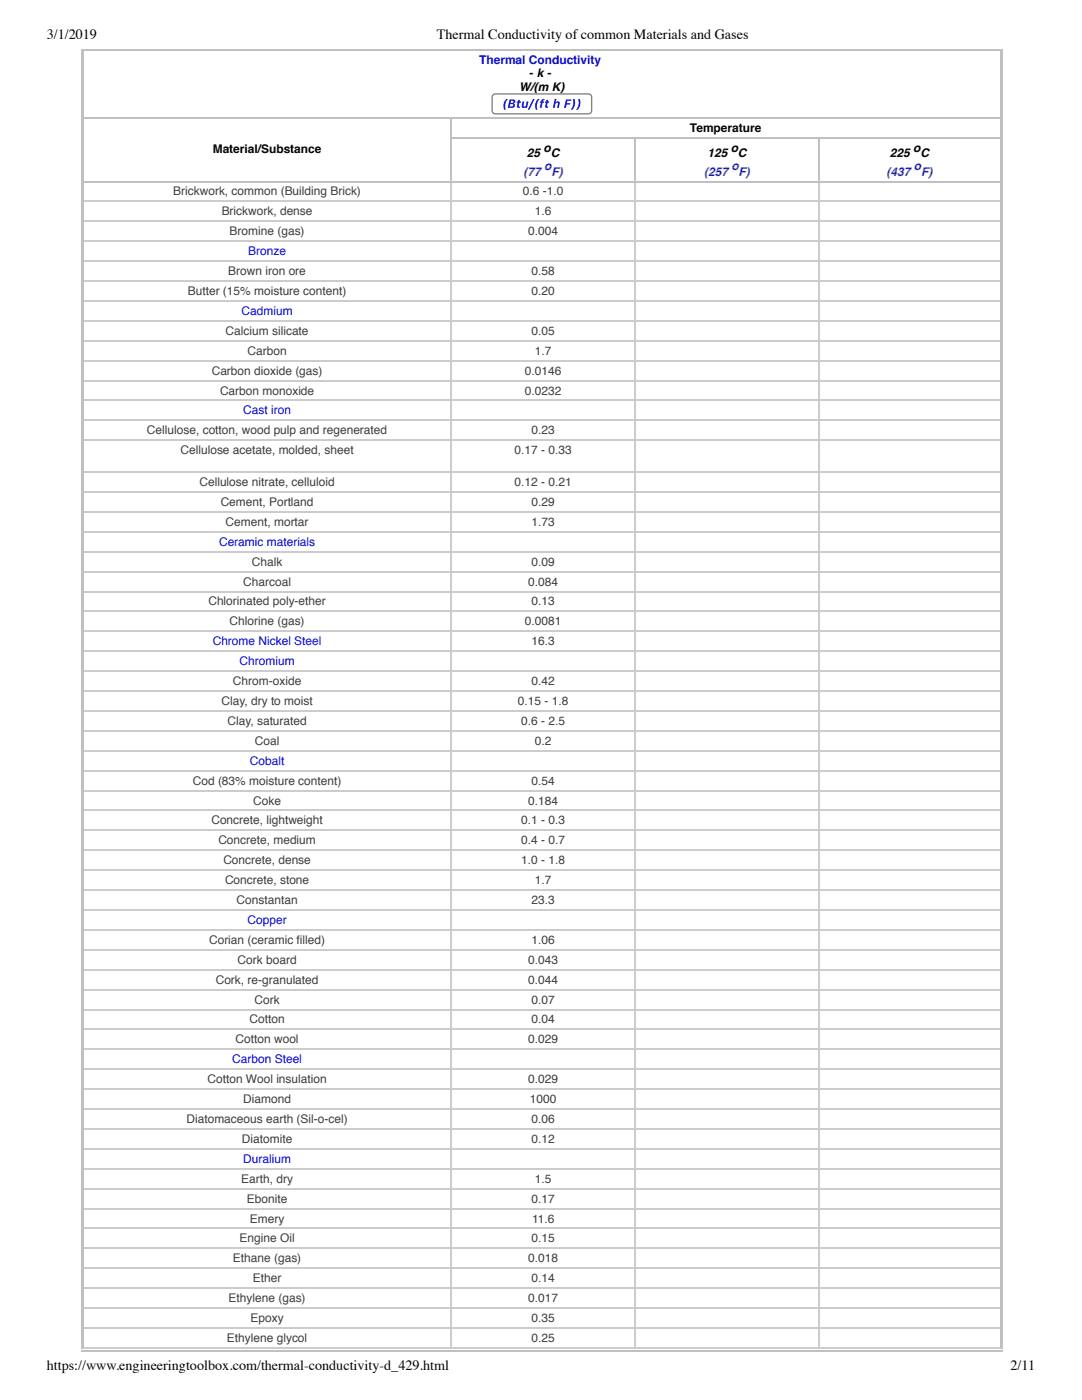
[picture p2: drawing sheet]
<svg xmlns="http://www.w3.org/2000/svg" width="216mm" height="279mm" viewBox="0 0 216 279" stroke-linecap="round" stroke-linejoin="round" font-family="sans-serif">
<path d="M163.2 269h36.3" fill="none" stroke="#ccc" stroke-width=".26"/>
<path d="M199.5 264.9h.5v4.2h-.5z" fill="#c0c0c0"/>
<path d="M16.8 269h146.7M126.8 264.9v4.2M163.3 264.9v4.2" fill="none" stroke="#ccc" stroke-width=".26"/>
<path d="M16.2 264.9h.6v4.2h-.6z" fill="#c0c0c0"/>
<path d="M90 264.9v4.2M163.2 265h36.3" fill="none" stroke="#ccc" stroke-width=".26"/>
<path d="M199.5 260.9h.5v4.3h-.5z" fill="#c0c0c0"/>
<path d="M16.8 265h146.7M126.8 260.9v4.3M163.3 260.9v4.3" fill="none" stroke="#ccc" stroke-width=".26"/>
<path d="M16.2 260.9h.6v4.3h-.6z" fill="#c0c0c0"/>
<path d="M90 260.9v4.3M163.2 261.1h36.3" fill="none" stroke="#ccc" stroke-width=".26"/>
<path d="M199.5 257h.5v4.2h-.5z" fill="#c0c0c0"/>
<path d="M126.8 257v4.2M163.3 257v4.2M16.8 261.1h146.7" fill="none" stroke="#ccc" stroke-width=".26"/>
<path d="M16.2 257h.6v4.2h-.6z" fill="#c0c0c0"/>
<path d="M90 257v4.2M163.2 257.1h36.3" fill="none" stroke="#ccc" stroke-width=".26"/>
<path d="M199.5 253h.5v4.2h-.5z" fill="#c0c0c0"/>
<path d="M16.8 257.1h146.7M126.8 253v4.2M163.3 253v4.2" fill="none" stroke="#ccc" stroke-width=".26"/>
<path d="M16.2 253h.6v4.2h-.6z" fill="#c0c0c0"/>
<path d="M90 253v4.2M163.2 253.1h36.3" fill="none" stroke="#ccc" stroke-width=".26"/>
<path d="M199.5 249h.5v4.2h-.5z" fill="#c0c0c0"/>
<path d="M16.8 253.1h146.7M126.8 249v4.2M163.3 249v4.2" fill="none" stroke="#ccc" stroke-width=".26"/>
<path d="M16.2 249h.6v4.2h-.6z" fill="#c0c0c0"/>
<path d="M90 249v4.2M163.2 249.1h36.3" fill="none" stroke="#ccc" stroke-width=".26"/>
<path d="M199.5 245h.5v4.3h-.5z" fill="#c0c0c0"/>
<path d="M16.8 249.1h146.7M126.8 245v4.3M163.3 245v4.3" fill="none" stroke="#ccc" stroke-width=".26"/>
<path d="M16.2 245h.6v4.3h-.6z" fill="#c0c0c0"/>
<path d="M90 245v4.3M163.2 245.2h36.3" fill="none" stroke="#ccc" stroke-width=".26"/>
<path d="M199.5 241.1h.5v4.2h-.5z" fill="#c0c0c0"/>
<path d="M16.8 245.2h146.7M126.8 241.1v4.2M163.3 241.1v4.2" fill="none" stroke="#ccc" stroke-width=".26"/>
<path d="M16.2 241.1h.6v4.2h-.6z" fill="#c0c0c0"/>
<path d="M90 241.1v4.2M163.2 241.2h36.3" fill="none" stroke="#ccc" stroke-width=".26"/>
<path d="M199.5 237.1h.5v4.2h-.5z" fill="#c0c0c0"/>
<path d="M126.8 237.1v4.2M163.3 237.1v4.2M16.8 241.2h146.7" fill="none" stroke="#ccc" stroke-width=".26"/>
<path d="M16.2 237.1h.6v4.2h-.6z" fill="#c0c0c0"/>
<path d="M90 237.1v4.2M163.2 237.2h36.3" fill="none" stroke="#ccc" stroke-width=".26"/>
<path d="M199.5 233.1h.5v4.3h-.5z" fill="#c0c0c0"/>
<path d="M16.8 237.2h146.7M126.8 233.1v4.3M163.3 233.1v4.3" fill="none" stroke="#ccc" stroke-width=".26"/>
<path d="M16.2 233.1h.6v4.3h-.6z" fill="#c0c0c0"/>
<path d="M90 233.1v4.3M163.2 233.3h36.3" fill="none" stroke="#ccc" stroke-width=".26"/>
<path d="M199.5 229.1h.5v4.3h-.5z" fill="#c0c0c0"/>
<path d="M16.8 233.3h146.7M126.8 229.1v4.3M163.3 229.1v4.3" fill="none" stroke="#ccc" stroke-width=".26"/>
<path d="M16.2 229.1h.6v4.3h-.6z" fill="#c0c0c0"/>
<path d="M90 229.1v4.3M163.2 229.3h36.3" fill="none" stroke="#ccc" stroke-width=".26"/>
<path d="M199.5 225.2h.5v4.2h-.5z" fill="#c0c0c0"/>
<path d="M16.8 229.3h146.7M126.8 225.2v4.2M163.3 225.2v4.2" fill="none" stroke="#ccc" stroke-width=".26"/>
<path d="M16.2 225.2h.6v4.2h-.6z" fill="#c0c0c0"/>
<path d="M90 225.2v4.2M163.2 225.3h36.3" fill="none" stroke="#ccc" stroke-width=".26"/>
<path d="M199.5 221.2h.5v4.2h-.5z" fill="#c0c0c0"/>
<path d="M16.8 225.3h146.7M126.8 221.2v4.2M163.3 221.2v4.2" fill="none" stroke="#ccc" stroke-width=".26"/>
<path d="M16.2 221.2h.6v4.2h-.6z" fill="#c0c0c0"/>
<path d="M90 221.2v4.2M163.2 221.3h36.3" fill="none" stroke="#ccc" stroke-width=".26"/>
<path d="M199.5 217.2h.5v4.3h-.5z" fill="#c0c0c0"/>
<path d="M126.8 217.2v4.3M163.3 217.2v4.3M16.8 221.3h146.7" fill="none" stroke="#ccc" stroke-width=".26"/>
<path d="M16.2 217.2h.6v4.3h-.6z" fill="#c0c0c0"/>
<path d="M90 217.2v4.3M163.2 217.4h36.3" fill="none" stroke="#ccc" stroke-width=".26"/>
<path d="M199.5 213.3h.5v4.2h-.5z" fill="#c0c0c0"/>
<path d="M16.8 217.4h146.7M126.8 213.3v4.2M163.3 213.3v4.2" fill="none" stroke="#ccc" stroke-width=".26"/>
<path d="M16.2 213.3h.6v4.2h-.6z" fill="#c0c0c0"/>
<path d="M90 213.3v4.2M163.2 213.4h36.3" fill="none" stroke="#ccc" stroke-width=".26"/>
<path d="M199.5 209.3h.5v4.2h-.5z" fill="#c0c0c0"/>
<path d="M16.8 213.4h146.7M126.8 209.3v4.2M163.3 209.3v4.2" fill="none" stroke="#ccc" stroke-width=".26"/>
<path d="M16.2 209.3h.6v4.2h-.6z" fill="#c0c0c0"/>
<path d="M90 209.3v4.2M163.2 209.4h36.3" fill="none" stroke="#ccc" stroke-width=".26"/>
<path d="M199.5 205.3h.5v4.3h-.5z" fill="#c0c0c0"/>
<path d="M16.8 209.4h146.7M126.8 205.3v4.3M163.3 205.3v4.3" fill="none" stroke="#ccc" stroke-width=".26"/>
<path d="M16.2 205.3h.6v4.3h-.6z" fill="#c0c0c0"/>
<path d="M90 205.3v4.3M163.2 205.4h36.3" fill="none" stroke="#ccc" stroke-width=".26"/>
<path d="M199.5 201.3h.5v4.3h-.5z" fill="#c0c0c0"/>
<path d="M16.8 205.4h146.7M126.8 201.3v4.3M163.3 201.3v4.3" fill="none" stroke="#ccc" stroke-width=".26"/>
<path d="M16.2 201.3h.6v4.3h-.6z" fill="#c0c0c0"/>
<path d="M90 201.3v4.3M163.2 201.5h36.3" fill="none" stroke="#ccc" stroke-width=".26"/>
<path d="M199.5 197.4h.5v4.2h-.5z" fill="#c0c0c0"/>
<path d="M126.8 197.4v4.2M163.3 197.4v4.2M16.8 201.5h146.7" fill="none" stroke="#ccc" stroke-width=".26"/>
<path d="M16.2 197.4h.6v4.2h-.6z" fill="#c0c0c0"/>
<path d="M90 197.4v4.2M163.2 197.5h36.3" fill="none" stroke="#ccc" stroke-width=".26"/>
<path d="M199.5 193.4h.5v4.2h-.5z" fill="#c0c0c0"/>
<path d="M16.8 197.5h146.7M126.8 193.4v4.2M163.3 193.4v4.2" fill="none" stroke="#ccc" stroke-width=".26"/>
<path d="M16.2 193.4h.6v4.2h-.6z" fill="#c0c0c0"/>
<path d="M90 193.4v4.2M163.2 193.5h36.3" fill="none" stroke="#ccc" stroke-width=".26"/>
<path d="M199.5 189.4h.5v4.3h-.5z" fill="#c0c0c0"/>
<path d="M16.8 193.5h146.7M126.8 189.4v4.3M163.3 189.4v4.3" fill="none" stroke="#ccc" stroke-width=".26"/>
<path d="M16.2 189.4h.6v4.3h-.6z" fill="#c0c0c0"/>
<path d="M90 189.4v4.3M163.2 189.6h36.3" fill="none" stroke="#ccc" stroke-width=".26"/>
<path d="M199.5 185.5h.5v4.2h-.5z" fill="#c0c0c0"/>
<path d="M16.8 189.6h146.7M126.8 185.5v4.2M163.3 185.5v4.2" fill="none" stroke="#ccc" stroke-width=".26"/>
<path d="M16.2 185.5h.6v4.2h-.6z" fill="#c0c0c0"/>
<path d="M90 185.5v4.2M163.2 185.6h36.3" fill="none" stroke="#ccc" stroke-width=".26"/>
<path d="M199.5 181.5h.5v4.2h-.5z" fill="#c0c0c0"/>
<path d="M16.8 185.6h146.7M126.8 181.5v4.2M163.3 181.5v4.2" fill="none" stroke="#ccc" stroke-width=".26"/>
<path d="M16.2 181.5h.6v4.2h-.6z" fill="#c0c0c0"/>
<path d="M90 181.5v4.2M163.2 181.6h36.3" fill="none" stroke="#ccc" stroke-width=".26"/>
<path d="M199.5 177.5h.5v4.2h-.5z" fill="#c0c0c0"/>
<path d="M126.8 177.5v4.2M163.3 177.5v4.2M16.8 181.6h146.7" fill="none" stroke="#ccc" stroke-width=".26"/>
<path d="M16.2 177.5h.6v4.2h-.6z" fill="#c0c0c0"/>
<path d="M90 177.5v4.2M163.2 177.6h36.3" fill="none" stroke="#ccc" stroke-width=".26"/>
<path d="M199.5 173.5h.5v4.3h-.5z" fill="#c0c0c0"/>
<path d="M16.8 177.6h146.7M126.8 173.5v4.3M163.3 173.5v4.3" fill="none" stroke="#ccc" stroke-width=".26"/>
<path d="M16.2 173.5h.6v4.3h-.6z" fill="#c0c0c0"/>
<path d="M90 173.5v4.3M163.2 173.7h36.3" fill="none" stroke="#ccc" stroke-width=".26"/>
<path d="M199.5 169.6h.5v4.2h-.5z" fill="#c0c0c0"/>
<path d="M16.8 173.7h146.7M126.8 169.6v4.2M163.3 169.6v4.2" fill="none" stroke="#ccc" stroke-width=".26"/>
<path d="M16.2 169.6h.6v4.2h-.6z" fill="#c0c0c0"/>
<path d="M90 169.6v4.2M163.2 169.7h36.3" fill="none" stroke="#ccc" stroke-width=".26"/>
<path d="M199.5 165.6h.5v4.2h-.5z" fill="#c0c0c0"/>
<path d="M16.8 169.7h146.7M126.8 165.6v4.2M163.3 165.6v4.2" fill="none" stroke="#ccc" stroke-width=".26"/>
<path d="M16.2 165.6h.6v4.2h-.6z" fill="#c0c0c0"/>
<path d="M90 165.6v4.2M163.2 165.7h36.3" fill="none" stroke="#ccc" stroke-width=".26"/>
<path d="M199.5 161.6h.5v4.3h-.5z" fill="#c0c0c0"/>
<path d="M16.8 165.7h146.7M126.8 161.6v4.3M163.3 161.6v4.3" fill="none" stroke="#ccc" stroke-width=".26"/>
<path d="M16.2 161.6h.6v4.3h-.6z" fill="#c0c0c0"/>
<path d="M90 161.6v4.3M163.2 161.8h36.3" fill="none" stroke="#ccc" stroke-width=".26"/>
<path d="M199.5 157.6h.5v4.3h-.5z" fill="#c0c0c0"/>
<path d="M126.8 157.6v4.3M163.3 157.6v4.3M16.8 161.8h146.7" fill="none" stroke="#ccc" stroke-width=".26"/>
<path d="M16.2 157.6h.6v4.3h-.6z" fill="#c0c0c0"/>
<path d="M90 157.6v4.3M163.2 157.8h36.3" fill="none" stroke="#ccc" stroke-width=".26"/>
<path d="M199.5 153.7h.5v4.2h-.5z" fill="#c0c0c0"/>
<path d="M16.8 157.8h146.7M126.8 153.7v4.2M163.3 153.7v4.2" fill="none" stroke="#ccc" stroke-width=".26"/>
<path d="M16.2 153.7h.6v4.2h-.6z" fill="#c0c0c0"/>
<path d="M90 153.7v4.2M163.2 153.8h36.3" fill="none" stroke="#ccc" stroke-width=".26"/>
<path d="M199.5 149.7h.5v4.2h-.5z" fill="#c0c0c0"/>
<path d="M16.8 153.8h146.7M126.8 149.7v4.2M163.3 149.7v4.2" fill="none" stroke="#ccc" stroke-width=".26"/>
<path d="M16.2 149.7h.6v4.2h-.6z" fill="#c0c0c0"/>
<path d="M90 149.7v4.2M163.2 149.8h36.3" fill="none" stroke="#ccc" stroke-width=".26"/>
<path d="M199.5 145.7h.5v4.3h-.5z" fill="#c0c0c0"/>
<path d="M16.8 149.8h146.7M126.8 145.7v4.3M163.3 145.7v4.3" fill="none" stroke="#ccc" stroke-width=".26"/>
<path d="M16.2 145.7h.6v4.3h-.6z" fill="#c0c0c0"/>
<path d="M90 145.7v4.3M163.2 145.9h36.3" fill="none" stroke="#ccc" stroke-width=".26"/>
<path d="M199.5 141.8h.5v4.2h-.5z" fill="#c0c0c0"/>
<path d="M16.8 145.9h146.7M126.8 141.8v4.2M163.3 141.8v4.2" fill="none" stroke="#ccc" stroke-width=".26"/>
<path d="M16.2 141.8h.6v4.2h-.6z" fill="#c0c0c0"/>
<path d="M90 141.8v4.2M163.2 141.9h36.3" fill="none" stroke="#ccc" stroke-width=".26"/>
<path d="M199.5 137.8h.5v4.2h-.5z" fill="#c0c0c0"/>
<path d="M126.8 137.8v4.2M163.3 137.8v4.2M16.8 141.9h146.7" fill="none" stroke="#ccc" stroke-width=".26"/>
<path d="M16.2 137.8h.6v4.2h-.6z" fill="#c0c0c0"/>
<path d="M90 137.8v4.2M163.2 137.9h36.3" fill="none" stroke="#ccc" stroke-width=".26"/>
<path d="M199.5 133.8h.5v4.3h-.5z" fill="#c0c0c0"/>
<path d="M16.8 137.9h146.7M126.8 133.8v4.3M163.3 133.8v4.3" fill="none" stroke="#ccc" stroke-width=".26"/>
<path d="M16.2 133.8h.6v4.3h-.6z" fill="#c0c0c0"/>
<path d="M90 133.8v4.3M163.2 133.9h36.3" fill="none" stroke="#ccc" stroke-width=".26"/>
<path d="M199.5 129.8h.5v4.3h-.5z" fill="#c0c0c0"/>
<path d="M16.8 133.9h146.7M126.8 129.8v4.3M163.3 129.8v4.3" fill="none" stroke="#ccc" stroke-width=".26"/>
<path d="M16.2 129.8h.6v4.3h-.6z" fill="#c0c0c0"/>
<path d="M90 129.8v4.3M163.2 130h36.3" fill="none" stroke="#ccc" stroke-width=".26"/>
<path d="M199.5 125.9h.5v4.2h-.5z" fill="#c0c0c0"/>
<path d="M16.8 130h146.7M126.8 125.9v4.2M163.3 125.9v4.2" fill="none" stroke="#ccc" stroke-width=".26"/>
<path d="M16.2 125.9h.6v4.2h-.6z" fill="#c0c0c0"/>
<path d="M90 125.9v4.2M163.2 126h36.3" fill="none" stroke="#ccc" stroke-width=".26"/>
<path d="M199.5 121.9h.5v4.2h-.5z" fill="#c0c0c0"/>
<path d="M16.8 126h146.7M126.8 121.9v4.2M163.3 121.9v4.2" fill="none" stroke="#ccc" stroke-width=".26"/>
<path d="M16.2 121.9h.6v4.2h-.6z" fill="#c0c0c0"/>
<path d="M90 121.9v4.2M163.2 122h36.3" fill="none" stroke="#ccc" stroke-width=".26"/>
<path d="M199.5 117.9h.5v4.3h-.5z" fill="#c0c0c0"/>
<path d="M126.8 117.9v4.3M163.3 117.9v4.3M16.8 122h146.7" fill="none" stroke="#ccc" stroke-width=".26"/>
<path d="M16.2 117.9h.6v4.3h-.6z" fill="#c0c0c0"/>
<path d="M90 117.9v4.3M163.2 118.1h36.3" fill="none" stroke="#ccc" stroke-width=".26"/>
<path d="M199.5 114h.5v4.2h-.5z" fill="#c0c0c0"/>
<path d="M16.8 118.1h146.7M126.8 114v4.2M163.3 114v4.2" fill="none" stroke="#ccc" stroke-width=".26"/>
<path d="M16.2 114h.6v4.2h-.6z" fill="#c0c0c0"/>
<path d="M90 114v4.2M163.2 114.1h36.3" fill="none" stroke="#ccc" stroke-width=".26"/>
<path d="M199.5 110h.5v4.2h-.5z" fill="#c0c0c0"/>
<path d="M16.8 114.1h146.7M126.8 110v4.2M163.3 110v4.2" fill="none" stroke="#ccc" stroke-width=".26"/>
<path d="M16.2 110h.6v4.2h-.6z" fill="#c0c0c0"/>
<path d="M90 110v4.2M163.2 110.1h36.3" fill="none" stroke="#ccc" stroke-width=".26"/>
<path d="M199.5 106h.5v4.2h-.5z" fill="#c0c0c0"/>
<path d="M16.8 110.1h146.7M126.8 106v4.2M163.3 106v4.2" fill="none" stroke="#ccc" stroke-width=".26"/>
<path d="M16.2 106h.6v4.2h-.6z" fill="#c0c0c0"/>
<path d="M90 106v4.2M163.2 106.1h36.3" fill="none" stroke="#ccc" stroke-width=".26"/>
<path d="M199.5 102h.5v4.3h-.5z" fill="#c0c0c0"/>
<path d="M16.8 106.1h146.7M126.8 102v4.3M163.3 102v4.3" fill="none" stroke="#ccc" stroke-width=".26"/>
<path d="M16.2 102h.6v4.3h-.6z" fill="#c0c0c0"/>
<path d="M90 102v4.3M163.2 102.2h36.3" fill="none" stroke="#ccc" stroke-width=".26"/>
<path d="M199.5 98.1h.5v4.2h-.5z" fill="#c0c0c0"/>
<path d="M126.8 98.1v4.2M163.3 98.1v4.2M16.8 102.2h146.7" fill="none" stroke="#ccc" stroke-width=".26"/>
<path d="M16.2 98.1h.6v4.2h-.6z" fill="#c0c0c0"/>
<path d="M90 98.1v4.2M163.2 98.2h36.3" fill="none" stroke="#ccc" stroke-width=".26"/>
<path d="M199.5 94.1h.5v4.2h-.5z" fill="#c0c0c0"/>
<path d="M16.8 98.2h146.7M126.8 94.1v4.2M163.3 94.1v4.2" fill="none" stroke="#ccc" stroke-width=".26"/>
<path d="M16.2 94.1h.6v4.2h-.6z" fill="#c0c0c0"/>
<path d="M90 94.1v4.2M163.2 94.2h36.3" fill="none" stroke="#ccc" stroke-width=".26"/>
<path d="M199.5 87.7h.5v6.7h-.5z" fill="#c0c0c0"/>
<path d="M16.8 94.2h146.7M126.8 87.7v6.7M163.3 87.7v6.7" fill="none" stroke="#ccc" stroke-width=".26"/>
<path d="M16.2 87.7h.6v6.7h-.6z" fill="#c0c0c0"/>
<path d="M90 87.7v6.7M163.2 87.9h36.3" fill="none" stroke="#ccc" stroke-width=".26"/>
<path d="M199.5 83.8h.5v4.2h-.5z" fill="#c0c0c0"/>
<path d="M16.8 87.9h146.7M126.8 83.8v4.2M163.3 83.8v4.2" fill="none" stroke="#ccc" stroke-width=".26"/>
<path d="M16.2 83.8h.6v4.2h-.6z" fill="#c0c0c0"/>
<path d="M90 83.8v4.2M163.2 83.9h36.3" fill="none" stroke="#ccc" stroke-width=".26"/>
<path d="M199.5 79.8h.5v4.2h-.5z" fill="#c0c0c0"/>
<path d="M126.8 79.8v4.2M163.3 79.8v4.2M16.8 83.9h146.7" fill="none" stroke="#ccc" stroke-width=".26"/>
<path d="M16.2 79.8h.6v4.2h-.6z" fill="#c0c0c0"/>
<path d="M90 79.8v4.2M163.2 79.9h36.3" fill="none" stroke="#ccc" stroke-width=".26"/>
<path d="M199.5 75.8h.5v4.3h-.5z" fill="#c0c0c0"/>
<path d="M16.8 79.9h146.7M126.8 75.8v4.3M163.3 75.8v4.3" fill="none" stroke="#ccc" stroke-width=".26"/>
<path d="M16.2 75.8h.6v4.3h-.6z" fill="#c0c0c0"/>
<path d="M90 75.8v4.3M163.2 76h36.3" fill="none" stroke="#ccc" stroke-width=".26"/>
<path d="M199.5 71.8h.5v4.3h-.5z" fill="#c0c0c0"/>
<path d="M16.8 76h146.7M126.8 71.8v4.3M163.3 71.8v4.3" fill="none" stroke="#ccc" stroke-width=".26"/>
<path d="M16.2 71.8h.6v4.3h-.6z" fill="#c0c0c0"/>
<path d="M90 71.8v4.3M163.2 72h36.3" fill="none" stroke="#ccc" stroke-width=".26"/>
<path d="M199.5 67.9h.5v4.2h-.5z" fill="#c0c0c0"/>
<path d="M16.8 72h146.7M126.8 67.9v4.2M163.3 67.9v4.2" fill="none" stroke="#ccc" stroke-width=".26"/>
<path d="M16.2 67.9h.6v4.2h-.6z" fill="#c0c0c0"/>
<path d="M90 67.9v4.2M163.2 68h36.3" fill="none" stroke="#ccc" stroke-width=".26"/>
<path d="M199.5 63.9h.5v4.2h-.5z" fill="#c0c0c0"/>
<path d="M16.8 68h146.7M126.8 63.9v4.2M163.3 63.9v4.2" fill="none" stroke="#ccc" stroke-width=".26"/>
<path d="M16.2 63.9h.6v4.2h-.6z" fill="#c0c0c0"/>
<path d="M90 63.9v4.2M163.2 64h36.3" fill="none" stroke="#ccc" stroke-width=".26"/>
<path d="M199.5 59.9h.5v4.3h-.5z" fill="#c0c0c0"/>
<path d="M126.8 59.9v4.3M163.3 59.9v4.3M16.8 64h146.7" fill="none" stroke="#ccc" stroke-width=".26"/>
<path d="M16.2 59.9h.6v4.3h-.6z" fill="#c0c0c0"/>
<path d="M90 59.9v4.3M163.2 60.1h36.3" fill="none" stroke="#ccc" stroke-width=".26"/>
<path d="M199.5 56h.5v4.2h-.5z" fill="#c0c0c0"/>
<path d="M126.8 56v4.2M163.3 56v4.2M16.8 60.1h146.7" fill="none" stroke="#ccc" stroke-width=".26"/>
<path d="M16.2 56h.6v4.2h-.6z" fill="#c0c0c0"/>
<path d="M90 56v4.2M163.2 56.1h36.3" fill="none" stroke="#ccc" stroke-width=".26"/>
<path d="M199.5 52h.5v4.2h-.5z" fill="#c0c0c0"/>
<path d="M16.8 56.1h146.7M126.8 52v4.2M163.3 52v4.2" fill="none" stroke="#ccc" stroke-width=".26"/>
<path d="M16.2 52h.6v4.2h-.6z" fill="#c0c0c0"/>
<path d="M90 52v4.2M163.2 52.1h36.3" fill="none" stroke="#ccc" stroke-width=".26"/>
<path d="M199.5 48h.5v4.2h-.5z" fill="#c0c0c0"/>
<path d="M16.8 52.1h146.7M126.8 48v4.2M163.3 48v4.2" fill="none" stroke="#ccc" stroke-width=".26"/>
<path d="M16.2 48h.6v4.2h-.6z" fill="#c0c0c0"/>
<path d="M90 48v4.2M163.2 48.1h36.3" fill="none" stroke="#ccc" stroke-width=".26"/>
<path d="M199.5 44h.5v4.3h-.5z" fill="#c0c0c0"/>
<path d="M16.8 48.1h146.7M126.8 44v4.3M163.3 44v4.3" fill="none" stroke="#ccc" stroke-width=".26"/>
<path d="M16.2 44h.6v4.3h-.6z" fill="#c0c0c0"/>
<path d="M90 44v4.3M163.2 44.2h36.3" fill="none" stroke="#ccc" stroke-width=".26"/>
<path d="M199.5 40.1h.5v4.2h-.5z" fill="#c0c0c0"/>
<path d="M16.8 44.2h146.7M126.8 40.1v4.2M163.3 40.1v4.2" fill="none" stroke="#ccc" stroke-width=".26"/>
<path d="M16.2 40.1h.6v4.2h-.6z" fill="#c0c0c0"/>
<path d="M163.2 36.2h36.3M90 40.1v4.2M163.2 40.2h36.3" fill="none" stroke="#ccc" stroke-width=".26"/>
<path d="M199.5 36.1h.5v4.2h-.5z" fill="#c0c0c0"/>
<path d="M16.8 36.2h146.7M126.8 36.1v4.2M163.3 36.1v4.2M16.8 40.2h146.7" fill="none" stroke="#ccc" stroke-width=".26"/>
<path d="M16.2 36.1h.6v4.2h-.6z" fill="#c0c0c0"/>
<path d="M90 36.1v4.2" fill="none" stroke="#ccc" stroke-width=".26"/>
<path d="M163.2 9.9h36.3" fill="none" stroke="#ccc" stroke-width=".2"/>
<path d="M199.5 9.8l.5 .1z" fill="#c0c0c0"/>
<path d="M126.7 9.9h36.8" fill="none" stroke="#ccc" stroke-width=".2"/>
<path d="M163.2 9.8l.3 .1z" fill="#ccc"/>
<path d="M89.9 9.9h37" fill="none" stroke="#ccc" stroke-width=".2"/>
<path d="M126.7 9.8l.2 .1z" fill="#ccc"/>
<path d="M16.8 9.9h73.3" fill="none" stroke="#ccc" stroke-width=".2"/>
<path d="M16.2 9.8l.6 .1z" fill="#c0c0c0"/>
<path d="M89.9 9.8l.2 .1z" fill="#ccc"/>
<path d="M163.2 27.5h36.3M163.2 36.2h36.3" fill="none" stroke="#c0c0c0" stroke-width=".26"/>
<path d="M199.5 27.4h.5v9h-.5z" fill="#c0c0c0"/>
<path d="M89.9 27.5h109.6M89.9 36.2h73.6M89.9 23.5h109.6M90 27.4v9M126.8 27.4v9M163.3 27.4v9" fill="none" stroke="#c0c0c0" stroke-width=".26"/>
<path d="M199.5 23.4h.5v4.2h-.5z" fill="#c0c0c0"/>
<path d="M16.8 36.2h73.3" fill="none" stroke="#c0c0c0" stroke-width=".26"/>
<path d="M16.2 23.4h.6v13h-.6z" fill="#c0c0c0"/>
<path d="M16.8 23.5h182.7M90 23.4v13" fill="none" stroke="#c0c0c0" stroke-width=".26"/>
<path d="M16.2 10h183.8" fill="none" stroke="#c0c0c0" stroke-width=".31"/>
<g fill="#c0c0c0">
<path d="M16.2 9.8h.6v13.8h-.6z"/>
<path d="M199.5 9.8h.5v13.8h-.5z"/>
</g>
<path d="M16.2 269.6h183.8" fill="none" stroke="#c0c0c0" stroke-width=".31"/>
<g fill="#c0c0c0">
<path d="M16.2 269.4h.6v.3h-.6z"/>
<path d="M199.5 269.4h.5v.3h-.5z"/>
</g>
<path d="M98.4 18.9l.5-.2h18.5a.66 .66 0 0 1 .7 .7v2.7a.66 .66 0 0 1-.7 .6h-18.5a.66 .66 0 0 1-.7-.6v-2.7z" fill="#fff"/>
<path d="M98.4 18.9l.5-.2h18.5a.66 .66 0 0 1 .7 .7v2.7a.66 .66 0 0 1-.7 .6h-18.5a.66 .66 0 0 1-.7-.6v-2.7z" fill="none" stroke="#808080" stroke-width=".26"/>
<g font-size="2.8">
<text x="9.3" y="7.8">3/1/2019</text>
<text x="87.2" y="7.8">Thermal Conductivity of common Materials and Gases</text>
<text x="9.3" y="273.4">https://www.engineeringtoolbox.com/thermal-conductivity-d_429.html</text>
<text x="201.6" y="273.4">2/11</text>
</g>
<g font-size="2.4" fill="#00e">
<text x="95.6" y="12.8">Thermal Conductivity</text>
<text x="49.5" y="50.9">Bronze</text>
<text x="48.2" y="62.8">Cadmium</text>
<text x="48.5" y="82.7">Cast iron</text>
<text x="43.7" y="108.9">Ceramic materials</text>
<text x="42.4" y="128.8">Chrome Nickel Steel</text>
<text x="47.8" y="132.8">Chromium</text>
<text x="49.9" y="152.6">Cobalt</text>
<text x="49.4" y="184.4">Copper</text>
<text x="46.4" y="212.2">Carbon Steel</text>
<text x="48.5" y="232.1">Duralium</text>
</g>
<g font-size="2.4">
<text x="105.7" y="15.4">- k -</text>
<text x="103.6" y="18.1">W/(m K)</text>
<text x="137.7" y="26.3">Temperature</text>
<text x="42.4" y="30.5">Material/Substance</text>
<text x="105.2" y="31.3">25</text>
<text x="108.5" y="30.3">o</text>
<text x="109.9" y="31.3">C</text>
<text x="141.2" y="31.3">125</text>
<text x="145.8" y="30.3">o</text>
<text x="147.3" y="31.3">C</text>
<text x="177.6" y="31.3">225</text>
<text x="182.2" y="30.3">o</text>
<text x="183.7" y="31.3">C</text>
</g>
<text font-size="2.4" fill="#00f" x="100.2" y="21.5">(Btu/(ft h F))</text>
<g font-size="2.4" fill="#2244ab">
<text x="104.5" y="35">(77</text>
<text x="108.6" y="34">o</text>
<text x="110" y="35">F)</text>
<text x="140.5" y="35">(257</text>
<text x="145.9" y="34">o</text>
<text x="147.4" y="35">F)</text>
<text x="176.9" y="35">(437</text>
<text x="182.3" y="34">o</text>
<text x="183.8" y="35">F)</text>
</g>
<g font-size="2.4" fill="#3d3d3d">
<text x="34.6" y="39">Brickwork, common (Building Brick)</text>
<text x="104.3" y="39">0.6 -1.0</text>
<text x="44.2" y="43">Brickwork, dense</text>
<text x="45.8" y="47">Bromine (gas)</text>
<text x="105.4" y="47">0.004</text>
<text x="106.7" y="43">1.6</text>
<text x="37.5" y="58.9">Butter (15% moisture content)</text>
<text x="45.6" y="54.9">Brown iron ore</text>
<text x="106.1" y="54.9">0.58</text>
<text x="106.1" y="58.9">0.20</text>
<text x="45" y="66.8">Calcium silicate</text>
<text x="49.4" y="70.8">Carbon</text>
<text x="106.1" y="66.8">0.05</text>
<text x="106.7" y="70.8">1.7</text>
<text x="42.2" y="74.8">Carbon dioxide (gas)</text>
<text x="104.7" y="74.8">0.0146</text>
<text x="43.9" y="78.7">Carbon monoxide</text>
<text x="104.7" y="78.7">0.0232</text>
<text x="29.3" y="86.7">Cellulose, cotton, wood pulp and regenerated</text>
<text x="106.1" y="86.7">0.23</text>
<text x="36" y="90.6">Cellulose acetate, molded, sheet</text>
<text x="102.7" y="90.6">0.17 - 0.33</text>
<text x="39.8" y="97">Cellulose nitrate, celluloid</text>
<text x="44" y="101">Cement, Portland</text>
<text x="102.7" y="97">0.12 - 0.21</text>
<text x="106.1" y="101">0.29</text>
<text x="45" y="104.9">Cement, mortar</text>
<text x="106.1" y="104.9">1.73</text>
<text x="50.3" y="112.9">Chalk</text>
<text x="106.1" y="112.9">0.09</text>
<text x="48.5" y="116.9">Charcoal</text>
<text x="105.4" y="116.9">0.084</text>
<text x="41.6" y="120.8">Chlorinated poly-ether</text>
<text x="45.8" y="124.8">Chlorine (gas)</text>
<text x="104.7" y="124.8">0.0081</text>
<text x="106.1" y="120.8">0.13</text>
<text x="106.1" y="128.8">16.3</text>
<text x="46.5" y="136.7">Chrom-oxide</text>
<text x="106.1" y="136.7">0.42</text>
<text x="44.2" y="140.7">Clay, dry to moist</text>
<text x="103.4" y="140.7">0.15 - 1.8</text>
<text x="45.4" y="144.7">Clay, saturated</text>
<text x="50.9" y="148.6">Coal</text>
<text x="104" y="144.7">0.6 - 2.5</text>
<text x="106.7" y="148.6">0.2</text>
<text x="38.5" y="156.6">Cod (83% moisture content)</text>
<text x="50.5" y="160.6">Coke</text>
<text x="105.4" y="160.6">0.184</text>
<text x="106.1" y="156.6">0.54</text>
<text x="42.2" y="164.5">Concrete, lightweight</text>
<text x="104" y="164.5">0.1 - 0.3</text>
<text x="43.6" y="168.5">Concrete, medium</text>
<text x="44.6" y="172.5">Concrete, dense</text>
<text x="104" y="168.5">0.4 - 0.7</text>
<text x="104" y="172.5">1.0 - 1.8</text>
<text x="44.9" y="176.5">Concrete, stone</text>
<text x="106.7" y="176.5">1.7</text>
<text x="47.2" y="180.4">Constantan</text>
<text x="106.1" y="180.4">23.3</text>
<text x="41.7" y="188.4">Corian (ceramic f</text>
<text x="59.2" y="188.4">illed)</text>
<text x="106.1" y="188.4">1.06</text>
<text x="43" y="196.3">Cork, re-granulated</text>
<text x="47.4" y="192.3">Cork board</text>
<text x="105.4" y="192.3">0.043</text>
<text x="105.4" y="196.3">0.044</text>
<text x="50.8" y="200.3">Cork</text>
<text x="106.1" y="200.3">0.07</text>
<text x="47" y="208.2">Cotton wool</text>
<text x="49.8" y="204.3">Cotton</text>
<text x="105.4" y="208.2">0.029</text>
<text x="106.1" y="204.3">0.04</text>
<text x="41.4" y="216.2">Cotton Wool insulation</text>
<text x="48.5" y="220.1">Diamond</text>
<text x="105.4" y="216.2">0.029</text>
<text x="105.7" y="220.1">1000</text>
<text x="37.2" y="224.1">Diatomaceous earth (Sil-o-cel)</text>
<text x="106.1" y="224.1">0.06</text>
<text x="48.3" y="228.1">Diatomite</text>
<text x="106.1" y="228.1">0.12</text>
<text x="48.1" y="236">Earth, dry</text>
<text x="106.7" y="236">1.5</text>
<text x="49.3" y="240">Ebonite</text>
<text x="49.9" y="244">Emery</text>
<text x="106.1" y="240">0.17</text>
<text x="106.2" y="244">11.6</text>
<text x="46.5" y="251.9">Ethane (gas)</text>
<text x="47.8" y="248">Engine Oil</text>
<text x="105.4" y="251.9">0.018</text>
<text x="106.1" y="248">0.15</text>
<text x="50.5" y="255.9">Ether</text>
<text x="106.1" y="255.9">0.14</text>
<text x="45.6" y="259.9">Ethylene (gas)</text>
<text x="50" y="263.8">Epoxy</text>
<text x="105.4" y="259.9">0.017</text>
<text x="106.1" y="263.8">0.35</text>
<text x="45.3" y="267.8">Ethylene glycol</text>
<text x="106.1" y="267.8">0.25</text>
</g>
</svg>
